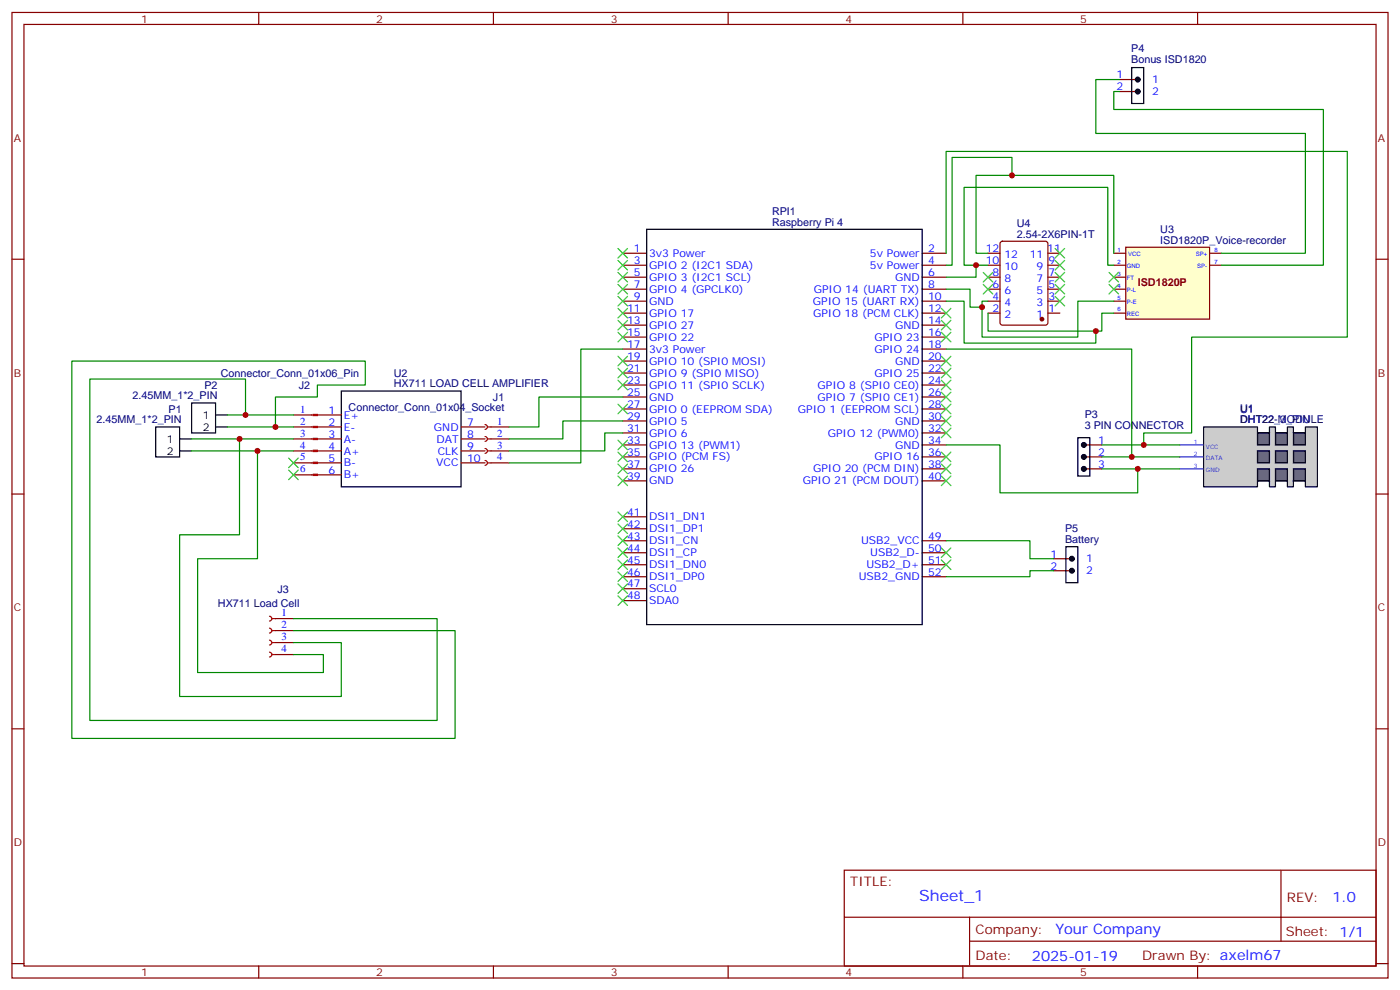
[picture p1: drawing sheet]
<svg xmlns="http://www.w3.org/2000/svg" width="412mm" height="292mm" viewBox="0 0 412 292" stroke-linecap="round" stroke-linejoin="round" font-family="sans-serif">
<g fill="none" stroke="#870000" stroke-width=".35">
<path d="M3.5 3.7h405.4v284.3h-405.4zM7.1 7.2h398.2v277.3h-398.2zM76.2 3.7v3.5M145.3 3.7v3.5M214.5 3.7v3.5M283.6 3.7v3.5M352.8 3.7v3.5M3.5 76.3h3.6M183.4 74.6h7.1M183.4 78.1h7.1M271.6 74.6h7.1M271.6 78.1h7.1"/>
<path d="M405.3 76.3h3.6M183.4 81.6h7.1M183.4 85.2h7.1M183.4 88.7h7.1M183.4 92.2h7.1M183.4 95.7h7.1M183.4 99.3h7.1M271.6 81.6h7.1M271.6 85.2h7.1M271.6 88.7h7.1M271.6 92.2h7.1M271.6 95.7h7.1"/>
<path d="M271.6 99.3h7.1M183.4 102.8h7.1M183.4 106.3h7.1M183.4 109.9h7.1M183.4 113.4h7.1M183.4 116.9h7.1M271.6 102.8h7.1M271.6 106.3h7.1M271.6 109.9h7.1M271.6 113.4h7.1M271.6 116.9h7.1M183.4 120.4h7.1"/>
<path d="M183.4 124h7.1M183.4 127.5h7.1M183.4 131h7.1M183.4 134.5h7.1M183.4 138.1h7.1M271.6 120.4h7.1M271.6 124h7.1M271.6 127.5h7.1M271.6 131h7.1M271.6 134.5h7.1M271.6 138.1h7.1M3.5 145.5h3.6"/>
<path d="M183.4 141.6h7.1M183.4 152.2h7.1M183.4 155.7h7.1M183.4 159.2h7.1M271.6 141.6h7.1M271.6 159.2h7.1M405.3 145.5h3.6M183.4 162.8h7.1M183.4 166.3h7.1M183.4 169.8h7.1M183.4 173.4h7.1M183.4 176.9h7.1"/>
<path d="M271.6 162.8h7.1M271.6 166.3h7.1M271.6 169.8h7.1M3.5 214.6h3.6M405.3 214.6h3.6M248.7 256.3h156.6v28.2h-156.6zM377.3 256.3v20.9M248.7 270.1h156.5M285.6 277.2h119.6M285.6 270.1v14.1M3.5 283.8h3.6M76.2 284.5v3.5"/>
<path d="M145.3 284.5v3.5M214.5 284.5v3.5M283.6 284.5v3.5M352.8 284.5v3.5M405.3 283.8h3.6"/>
</g>
<path d="M190.5 67.5h81.1v116.4h-81.1z" fill="none" stroke="#000" stroke-width=".35"/>
<path d="M354.5 125.7h15.9v1.8h3.5v-1.8h1.8v1.8h3.5v-1.8h1.8v1.8h3.5v-1.8h3.6v17.7h-3.6v-1.8h-3.5v1.8h-1.8v-1.8h-3.5v1.8h-1.8v-1.8h-3.5v1.8h-15.9z" fill="#ccc" stroke="#000" stroke-width=".35"/>
<g fill="#666" stroke="#000" stroke-width=".35">
<path d="M381 127.5h3.5v3.5h-3.5z"/>
<path d="M381 132.8h3.5v3.5h-3.5z"/>
<path d="M381 138.1h3.5v3.5h-3.5z"/>
<path d="M375.7 127.5h3.5v3.5h-3.5z"/>
<path d="M375.7 132.8h3.5v3.5h-3.5z"/>
<path d="M375.7 138.1h3.5v3.5h-3.5z"/>
<path d="M370.4 127.5h3.5v3.5h-3.5z"/>
<path d="M370.4 132.8h3.5v3.5h-3.5z"/>
<path d="M370.4 138.1h3.5v3.5h-3.5z"/>
</g>
<path d="M347.5 131h7M347.5 134.5h7M347.5 138.1h7" fill="none" stroke="#30c" stroke-width=".35"/>
<path d="M100.5 115.1h35.3v28.3h-35.3z" fill="none" stroke="#000" stroke-width=".35"/>
<path d="M93.5 122.2h7M93.5 125.7h7M93.5 129.3h7M93.5 132.8h7M93.5 136.3h7M93.5 139.8h7M135.8 125.7h7.1M135.8 129.3h7.1M135.8 132.8h7.1M135.8 136.3h7.1" fill="none" stroke="#870000" stroke-width=".35"/>
<path d="M331.6 72.8h24.7v21.2h-24.7z" fill="#ffc" stroke="#870000" stroke-width=".35"/>
<g fill="none" stroke="#870000" stroke-width=".35">
<path d="M329.8 23.4h5.3M329.8 27h5.3M291 78.1h3.6M291 74.6h3.6M294.8 71.3l.5-.3h12.7l.6 .5 .1 23.5-.5 .7h-12.9l-.7-.4v-23.5zM308.7 78.1h3.5M308.7 74.6h3.5M328.1 78.1h3.5M328.1 74.6h3.5M356.3 78.1h3.5M356.3 74.6h3.5M291 92.2h3.6"/>
<path d="M291 88.7h3.6M291 85.2h3.6M291 81.6h3.6M308.7 92.2h3.5M308.7 88.7h3.5M308.7 85.2h3.5M308.7 81.6h3.5M328.1 92.2h3.5M328.1 88.7h3.5M328.1 85.2h3.5M328.1 81.6h3.5M86.4 122.2h5.3"/>
<path d="M86.4 125.7h5.3M86.4 129.3h5.3M86.4 132.8h5.3M86.4 136.3h5.3M86.4 139.8h5.3M144.6 125.7h5.3M144.6 129.3h5.3M144.6 132.8h5.3M144.6 136.3h5.3M319.3 131h5.3M319.3 134.5h5.3M319.3 138.1h5.3"/>
<path d="M310.4 164.5h5.3M310.4 168.1h5.3M81.1 182.2h5.3M81.1 185.7h5.3M81.1 189.2h5.3M81.1 192.8h5.3"/>
</g>
<g fill="none" stroke="#a10000" stroke-width=".35">
<path d="M91.7 139.8h.6M91.7 136.3h.6M91.7 132.8h.6M91.7 129.3h.6M91.7 125.7h.6M91.7 122.2h.6M92.3 139.7h1.2v.3h-1.2zM92.3 136.1h1.2v.4h-1.2zM92.3 132.6h1.2v.4h-1.2zM92.3 129.1h1.2v.3h-1.2zM92.3 125.6h1.2v.3h-1.2zM92.3 122h1.2v.4h-1.2z"/>
<path d="M142.9 135.6a.71 .71 0 0 1 .7 .7 .71 .71 0 0 1-.7 .7M142.9 132.1a.71 .71 0 0 1 .7 .7 .71 .71 0 0 1-.7 .7M142.9 128.6a.71 .71 0 0 1 .7 .7 .71 .71 0 0 1-.7 .7M142.9 125a.71 .71 0 0 1 .7 .7 .71 .71 0 0 1-.7 .7M143.6 136.3h1M143.6 132.8h1M143.6 129.3h1M143.6 125.7h1M79.4 192.1a.71 .71 0 0 1 .7 .7 .71 .71 0 0 1-.7 .7M79.4 188.5a.71 .71 0 0 1 .7 .7 .71 .71 0 0 1-.7 .7M79.4 185a.71 .71 0 0 1 .7 .7 .71 .71 0 0 1-.7 .7M79.4 181.5a.71 .71 0 0 1 .7 .7 .71 .71 0 0 1-.7 .7"/>
<path d="M80.1 192.8h1M80.1 189.2h1M80.1 185.7h1M80.1 182.2h1"/>
</g>
<path d="M333.4 19.9h3.5v10.6h-3.5zM56.4 118.7h7.1v8.8h-7.1zM45.9 125.7h7v8.8h-7zM52.9 129.3h3.5M52.9 132.8h3.5M63.5 122.2h3.5M63.5 125.7h3.5M317.5 128.9h3.5v11.3h-3.5zM314 161h3.5v10.6h-3.5z" fill="none" stroke="#000" stroke-width=".35"/>
<g fill="none" stroke="#008700" stroke-width=".35">
<path d="M329.8 27h-1.7v5.2h61.7v45.9h-30M329.8 23.4h-7v15.9h61.7v35.3h-24.7M298.1 51.6v-5.2h-17.6v31.7h-1.8M278.7 74.6v-30h118.2v54.7h-45.9v28.2h-14.1v3.5M287.5 78.1v3.5h-8.8M291 74.6h-3.5v-23h40.6v23M291 78.1h-7v-22.9h42.3v22.9h1.8M278.7 85.2h7.1v5.3h3.5M278.7 88.7h5.3v12.3h38.8v-3.5M291 88.7h-1.7v10.6h28.2v-10.6h10.6M291 92.2v5.3h33.6v-5.3h3.5M183.4 102.8h-12.3v33.5h-21.2"/>
<path d="M183.4 116.9h-24.7v8.8h-8.8M278.7 102.8h54.7v31.7M56.4 129.3h30M56.4 132.8h30M67 122.2h19.4M67 125.7h19.4M70.6 129.3v28.2h-17.7v47.6h47.6v-15.9h-14.1M72.3 122.2v-10.6h-45.8v100.6h102.3v-30h-42.4M75.8 132.8v31.7h-17.6v33.5h37v-5.2h-8.8M81.1 125.7v-8.8h12.4v-3.5h14.1v-7.1h-86.4v111.2h112.9v-31.8h-47.7M183.4 124h-17.6v5.3h-15.9M183.4 127.5h-5.2v5.3h-28.3"/>
<path d="M278.7 131h15.9v14.1h40.5v-7M324.6 131h22.9M324.6 134.5h22.9M324.6 138.1h22.9M278.7 159.2h24.7v5.3h7M310.4 168.1h-7v1.7h-24.7"/>
</g>
<g fill="none" stroke="#3c3" stroke-width=".35">
<path d="M182 76.7l2.9 2.8M182 73.2l2.9 2.8M184.9 76.7l-2.9 2.8M184.9 73.2l-2.9 2.8M310.8 73.2l2.8 2.8M310.8 76.7l2.8 2.8M313.6 73.2l-2.8 2.8M313.6 76.7l-2.8 2.8M182 80.2l2.9 2.8M182 83.7l2.9 2.9M182 87.3l2.9 2.8M182 90.8l2.9 2.8"/>
<path d="M182 94.3l2.9 2.9M182 97.9l2.9 2.8M184.9 80.2l-2.9 2.8M184.9 83.7l-2.9 2.9M184.9 87.3l-2.9 2.8M184.9 90.8l-2.9 2.8M184.9 94.3l-2.9 2.9M184.9 97.9l-2.9 2.8M277.3 90.8l2.8 2.8M277.3 94.3l2.8 2.9M277.3 97.9l2.8 2.8M280.1 90.8l-2.8 2.8"/>
<path d="M280.1 94.3l-2.8 2.9M280.1 97.9l-2.8 2.8M289.6 80.2l2.9 2.8M289.6 83.7l2.9 2.9M292.5 80.2l-2.9 2.8M292.5 83.7l-2.9 2.9M310.8 80.2l2.8 2.8M310.8 83.7l2.8 2.9M310.8 87.3l2.8 2.8M313.6 80.2l-2.8 2.8M313.6 83.7l-2.8 2.9M313.6 87.3l-2.8 2.8"/>
<path d="M326.7 83.7l2.8 2.9M326.7 80.2l2.8 2.8M329.5 83.7l-2.8 2.9M329.5 80.2l-2.8 2.8M182 104.9l2.9 2.8M182 108.4l2.9 2.9M182 112l2.9 2.8M182 119l2.9 2.8M184.9 104.9l-2.9 2.8M184.9 108.4l-2.9 2.9M184.9 112l-2.9 2.8M184.9 119l-2.9 2.8"/>
<path d="M277.3 104.9l2.8 2.8M277.3 108.4l2.8 2.9M277.3 112l2.8 2.8M277.3 115.5l2.8 2.8M277.3 119l2.8 2.8M280.1 104.9l-2.8 2.8M280.1 108.4l-2.8 2.9M280.1 112l-2.8 2.8M280.1 115.5l-2.8 2.8M280.1 119l-2.8 2.8M85 134.9l2.8 2.8M85 138.4l2.8 2.9"/>
<path d="M87.8 134.9l-2.8 2.8M87.8 138.4l-2.8 2.9M182 129.6l2.9 2.8M182 133.1l2.9 2.9M182 136.7l2.9 2.8M184.9 129.6l-2.9 2.8M184.9 133.1l-2.9 2.9M184.9 136.7l-2.9 2.8M277.3 122.6l2.8 2.8M277.3 126.1l2.8 2.8M277.3 133.1l2.8 2.9M277.3 136.7l2.8 2.8"/>
<path d="M280.1 133.1l-2.8 2.9M280.1 122.6l-2.8 2.8M280.1 126.1l-2.8 2.8M280.1 136.7l-2.8 2.8M182 140.2l2.9 2.8M182 150.8l2.9 2.8M182 154.3l2.9 2.8M182 157.8l2.9 2.9M184.9 140.2l-2.9 2.8M184.9 150.8l-2.9 2.8M184.9 154.3l-2.9 2.8M184.9 157.8l-2.9 2.9"/>
<path d="M277.3 140.2l2.8 2.8M280.1 140.2l-2.8 2.8M182 161.4l2.9 2.8M182 164.9l2.9 2.8M182 168.4l2.9 2.8M182 171.9l2.9 2.9M182 175.5l2.9 2.8M184.9 161.4l-2.9 2.8M184.9 164.9l-2.9 2.8M184.9 168.4l-2.9 2.8M184.9 171.9l-2.9 2.9M184.9 175.5l-2.9 2.8"/>
<path d="M277.3 161.4l2.8 2.8M277.3 164.9l2.8 2.8M280.1 161.4l-2.8 2.8M280.1 164.9l-2.8 2.8"/>
</g>
<circle cx="306.9" cy="94" r=".53" fill="#870000" stroke="#870000" stroke-width=".35"/>
<g fill="#000" stroke="#000" stroke-width=".35">
<circle cx="335.1" cy="27" r=".71"/>
<circle cx="335.1" cy="23.4" r=".71"/>
<circle cx="319.3" cy="138.1" r=".71"/>
<circle cx="319.3" cy="134.5" r=".71"/>
<circle cx="319.3" cy="131" r=".71"/>
<circle cx="315.7" cy="164.5" r=".71"/>
<circle cx="315.7" cy="168.1" r=".71"/>
</g>
<g fill="#c00">
<circle cx="287.5" cy="78.1" r=".88"/>
<circle cx="298.1" cy="51.6" r=".88"/>
<circle cx="289.3" cy="90.5" r=".88"/>
<circle cx="322.8" cy="97.5" r=".88"/>
<circle cx="335.1" cy="138.1" r=".88"/>
<circle cx="336.9" cy="131" r=".88"/>
<circle cx="333.4" cy="134.5" r=".88"/>
<circle cx="75.8" cy="132.8" r=".88"/>
<circle cx="70.6" cy="129.3" r=".88"/>
<circle cx="72.3" cy="122.2" r=".88"/>
<circle cx="81.1" cy="125.7" r=".88"/>
</g>
<text font-size="4.6" fill="#00f" x="270.8" y="265.3">Sheet_1</text>
<g font-size="4.2" fill="#00f">
<text x="392.5" y="265.5">1.0</text>
<text x="310.9" y="275.1">Your Company</text>
<text x="304" y="282.9">2025-01-19</text>
</g>
<g font-size="3.9" fill="#800">
<text x="250.5" y="260.8">TITLE:</text>
<text x="379.1" y="265.5">REV:</text>
<text x="287.4" y="275">Company:</text>
<text x="378.7" y="275.7">Sheet: 1/1</text>
<text x="287.4" y="282.7">Date:</text>
<text x="336.4" y="282.8">Drawn By: axelm67</text>
</g>
<g font-size="3.2" fill="#800">
<text x="41.6" y="6.7">1</text>
<text x="110.8" y="6.7">2</text>
<text x="179.9" y="6.7">3</text>
<text x="249.1" y="6.7">4</text>
<text x="318.2" y="6.7">5</text>
<text x="4.1" y="41.8">A</text>
<text x="405.9" y="41.8">A</text>
<text x="335.1" y="84.4">ISD1820P</text>
<text x="4.1" y="110.9">B</text>
<text x="405.9" y="110.9">B</text>
<text x="4.1" y="180.1">C</text>
<text x="405.9" y="180.1">C</text>
<text x="4.1" y="249.2">D</text>
<text x="405.9" y="249.2">D</text>
<text x="41.6" y="287.5">1</text>
<text x="110.8" y="287.5">2</text>
<text x="179.9" y="287.5">3</text>
<text x="249.1" y="287.5">4</text>
<text x="318.2" y="287.5">5</text>
</g>
<g font-size="3.2" fill="#000080">
<text x="333.2" y="15.4">P4</text>
<text x="333.2" y="18.6">Bonus ISD1820</text>
<text x="227.4" y="63.3">RPI1</text>
<text x="227.4" y="66.5">Raspberry Pi 4</text>
<text x="299.5" y="70">2.54-2X6PIN-1T</text>
<text x="299.5" y="66.8">U4</text>
<text x="341.8" y="71.8">ISD1820P_Voice-recorder</text>
<text x="341.8" y="68.7">U3</text>
<text x="65" y="111">Connector_Conn_01x06_Pin</text>
<text x="116" y="111.1">U2</text>
<text x="39" y="117.6">2.45MM_1*2_PIN</text>
<text x="60.2" y="114.5">P2</text>
<text x="88" y="114.5">J2</text>
<text x="116" y="114.1">HX711 LOAD CELL AMPLIFIER</text>
<text x="145.2" y="118.1">J1</text>
<text x="28.5" y="124.7">2.45MM_1*2_PIN</text>
<text x="49.6" y="121.6">P1</text>
<text x="102.7" y="121.1">Connector_Conn_01x04_Socket</text>
<text x="319.5" y="123.2">P3</text>
<text x="365.3" y="124.7">DHT22-MODULE</text>
<text x="365.3" y="121.5">U1</text>
<text x="365.3" y="124.7">DHT22_3_PIN</text>
<text x="319.5" y="126.2">3 PIN CONNECTOR</text>
<text x="313.7" y="159.9">Battery</text>
<text x="313.7" y="156.7">P5</text>
<text x="64.2" y="178.6">HX711 Load Cell</text>
<text x="81.7" y="174.6">J3</text>
</g>
<g font-size="3.2" fill="#00f">
<text x="328.9" y="23.1">1</text>
<text x="328.9" y="26.6">2</text>
<text x="339.4" y="24.5">1</text>
<text x="339.4" y="28">2</text>
<text x="186.7" y="74.2">1</text>
<text x="186.7" y="77.8">3</text>
<text x="191.2" y="75.6">3v3 Power</text>
<text x="256.3" y="75.6">5v Power</text>
<text x="273.4" y="74.2">2</text>
<text x="273.4" y="77.8">4</text>
<text x="290.4" y="74.2">12</text>
<text x="290.4" y="77.8">10</text>
<text x="295.9" y="76">12</text>
<text x="303.3" y="76">11</text>
<text x="308.5" y="74.2">11</text>
<text x="308.9" y="77.8">9</text>
<text x="186.7" y="81.3">5</text>
<text x="191.2" y="79.2">GPIO 2 (I2C1 SDA)</text>
<text x="191.2" y="82.7">GPIO 3 (I2C1 SCL)</text>
<text x="256.3" y="79.2">5v Power</text>
<text x="263.7" y="82.7">GND</text>
<text x="273.4" y="81.3">6</text>
<text x="292.4" y="81.3">8</text>
<text x="295.9" y="79.5">10</text>
<text x="295.9" y="83">8</text>
<text x="305.4" y="79.5">9</text>
<text x="305.4" y="83">7</text>
<text x="308.9" y="81.3">7</text>
<text x="186.7" y="84.8">7</text>
<text x="186.7" y="88.3">9</text>
<text x="191.2" y="86.2">GPIO 4 (GPCLK0)</text>
<text x="191.2" y="89.7">GND</text>
<text x="239.4" y="89.7">GPIO 15 (UART RX)</text>
<text x="239.7" y="86.2">GPIO 14 (UART TX)</text>
<text x="273.4" y="84.8">8</text>
<text x="273.4" y="88.3">10</text>
<text x="292.4" y="84.8">6</text>
<text x="292.4" y="88.3">4</text>
<text x="295.9" y="86.6">6</text>
<text x="305.4" y="86.6">5</text>
<text x="308.9" y="84.8">5</text>
<text x="308.9" y="88.3">3</text>
<text x="184.7" y="91.9">11</text>
<text x="184.7" y="95.4">13</text>
<text x="191.2" y="93.3">GPIO 17</text>
<text x="239.5" y="93.3">GPIO 18 (PCM CLK)</text>
<text x="273.4" y="91.9">12</text>
<text x="273.4" y="95.4">14</text>
<text x="292.4" y="91.9">2</text>
<text x="295.9" y="90.1">4</text>
<text x="295.9" y="93.6">2</text>
<text x="305.4" y="90.1">3</text>
<text x="305.4" y="93.6">1</text>
<text x="308.9" y="91.9">1</text>
<text x="184.7" y="98.9">15</text>
<text x="191.2" y="96.8">GPIO 27</text>
<text x="191.2" y="100.3">GPIO 22</text>
<text x="257.6" y="100.3">GPIO 23</text>
<text x="263.7" y="96.8">GND</text>
<text x="273.4" y="98.9">16</text>
<text x="184.7" y="102.4">17</text>
<text x="184.7" y="106">19</text>
<text x="191.2" y="103.9">3v3 Power</text>
<text x="191.2" y="107.4">GPIO 10 (SPI0 MOSI)</text>
<text x="257.6" y="103.9">GPIO 24</text>
<text x="263.7" y="107.4">GND</text>
<text x="273.4" y="102.4">18</text>
<text x="273.4" y="106">20</text>
<text x="184.7" y="109.5">21</text>
<text x="184.7" y="113">23</text>
<text x="191.2" y="110.9">GPIO 9 (SPI0 MISO)</text>
<text x="257.6" y="110.9">GPIO 25</text>
<text x="273.4" y="109.5">22</text>
<text x="273.4" y="113">24</text>
<text x="184.7" y="116.6">25</text>
<text x="191.2" y="114.4">GPIO 11 (SPI0 SCLK)</text>
<text x="191.2" y="118">GND</text>
<text x="240.8" y="114.4">GPIO 8 (SPI0 CE0)</text>
<text x="240.8" y="118">GPIO 7 (SPI0 CE1)</text>
<text x="273.4" y="116.6">26</text>
<text x="88.4" y="121.5">1</text>
<text x="88.4" y="125">2</text>
<text x="96.8" y="121.8">1</text>
<text x="96.8" y="125.4">2</text>
<text x="101.2" y="123.3">E+</text>
<text x="137.6" y="125.4">7</text>
<text x="146.4" y="125">1</text>
<text x="184.7" y="120.1">27</text>
<text x="184.7" y="123.6">29</text>
<text x="191.2" y="121.5">GPIO 0 (EEPROM SDA)</text>
<text x="191.2" y="125">GPIO 5</text>
<text x="235" y="121.5">GPIO 1 (EEPROM SCL)</text>
<text x="263.7" y="125">GND</text>
<text x="273.4" y="120.1">28</text>
<text x="273.4" y="123.6">30</text>
<text x="88.4" y="128.6">3</text>
<text x="96.8" y="128.9">3</text>
<text x="101.2" y="126.8">E-</text>
<text x="101.2" y="130.3">A-</text>
<text x="127.8" y="126.8">GND</text>
<text x="128.5" y="130.3">DAT</text>
<text x="137.6" y="128.9">8</text>
<text x="146.4" y="128.6">2</text>
<text x="184.7" y="127.1">31</text>
<text x="184.7" y="130.7">33</text>
<text x="191.2" y="128.6">GPIO 6</text>
<text x="243.8" y="128.6">GPIO 12 (PWM0)</text>
<text x="273.4" y="127.1">32</text>
<text x="273.4" y="130.7">34</text>
<text x="323.5" y="130.7">1</text>
<text x="88.4" y="132.1">4</text>
<text x="88.4" y="135.6">5</text>
<text x="96.8" y="132.4">4</text>
<text x="96.8" y="136">5</text>
<text x="101.2" y="133.8">A+</text>
<text x="101.2" y="137.4">B-</text>
<text x="128.5" y="137.4">VCC</text>
<text x="128.9" y="133.8">CLK</text>
<text x="137.6" y="132.4">9</text>
<text x="137.6" y="136">10</text>
<text x="146.4" y="132.1">3</text>
<text x="146.4" y="135.6">4</text>
<text x="184.7" y="134.2">35</text>
<text x="184.7" y="137.7">37</text>
<text x="191.2" y="132.1">GPIO 13 (PWM1)</text>
<text x="191.2" y="135.6">GPIO (PCM FS)</text>
<text x="257.6" y="135.6">GPIO 16</text>
<text x="263.7" y="132.1">GND</text>
<text x="273.4" y="134.2">36</text>
<text x="273.4" y="137.7">38</text>
<text x="323.5" y="134.2">2</text>
<text x="323.5" y="137.7">3</text>
<text x="88.4" y="139.1">6</text>
<text x="96.8" y="139.5">6</text>
<text x="101.2" y="140.9">B+</text>
<text x="184.7" y="141.3">39</text>
<text x="191.2" y="139.1">GPIO 26</text>
<text x="191.2" y="142.7">GND</text>
<text x="236.4" y="142.7">GPIO 21 (PCM DOUT)</text>
<text x="239.5" y="139.1">GPIO 20 (PCM DIN)</text>
<text x="273.4" y="141.3">40</text>
<text x="184.7" y="151.8">41</text>
<text x="184.7" y="155.4">42</text>
<text x="191.2" y="153.2">DSI1_DN1</text>
<text x="184.7" y="158.9">43</text>
<text x="191.2" y="156.8">DSI1_DP1</text>
<text x="191.2" y="160.3">DSI1_CN</text>
<text x="253.6" y="160.3">USB2_VCC</text>
<text x="273.4" y="158.9">49</text>
<text x="184.7" y="162.4">44</text>
<text x="184.7" y="165.9">45</text>
<text x="191.2" y="163.8">DSI1_CP</text>
<text x="191.2" y="167.4">DSI1_DN0</text>
<text x="255.2" y="167.4">USB2_D+</text>
<text x="256.3" y="163.8">USB2_D-</text>
<text x="273.4" y="162.4">50</text>
<text x="273.4" y="165.9">51</text>
<text x="309.5" y="164.2">1</text>
<text x="309.5" y="167.7">2</text>
<text x="320" y="165.6">1</text>
<text x="184.7" y="169.5">46</text>
<text x="184.7" y="173">47</text>
<text x="191.2" y="170.9">DSI1_DP0</text>
<text x="253" y="170.9">USB2_GND</text>
<text x="273.4" y="169.5">52</text>
<text x="320" y="169.1">2</text>
<text x="184.7" y="176.5">48</text>
<text x="191.2" y="174.4">SCL0</text>
<text x="191.2" y="177.9">SDA0</text>
<text x="82.9" y="181.5">1</text>
<text x="82.9" y="185">2</text>
<text x="82.9" y="188.5">3</text>
<text x="82.9" y="192.1">4</text>
</g>
<g font-size="3.2">
<text x="59.7" y="123.3">1</text>
<text x="49.1" y="130.3">1</text>
<text x="59.7" y="126.8">2</text>
<text x="49.1" y="133.8">2</text>
</g>
<g font-size="1.8" fill="#00f">
<text x="329.2" y="77.8">2</text>
<text x="329.2" y="74.2">1</text>
<text x="332.3" y="75.3">VCC</text>
<text x="352.2" y="75.3">SP+</text>
<text x="357.7" y="77.8">7</text>
<text x="357.7" y="74.2">8</text>
<text x="329.2" y="81.3">3</text>
<text x="332" y="82.3">FT</text>
<text x="332" y="78.8">GND</text>
<text x="352.7" y="78.8">SP-</text>
<text x="329.2" y="88.3">5</text>
<text x="329.2" y="84.8">4</text>
<text x="332" y="89.4">P-E</text>
<text x="332" y="85.9">P-L</text>
<text x="329.2" y="91.5">6</text>
<text x="332" y="92.9">REC</text>
</g>
<g font-size="1.8" fill="#30c">
<text x="351.7" y="130.7">1</text>
<text x="351.7" y="134.2">2</text>
<text x="351.7" y="137.7">3</text>
<text x="355.2" y="132.1">VCC</text>
<text x="355.2" y="135.6">DATA</text>
<text x="355.2" y="139.1">GND</text>
</g>
</svg>
